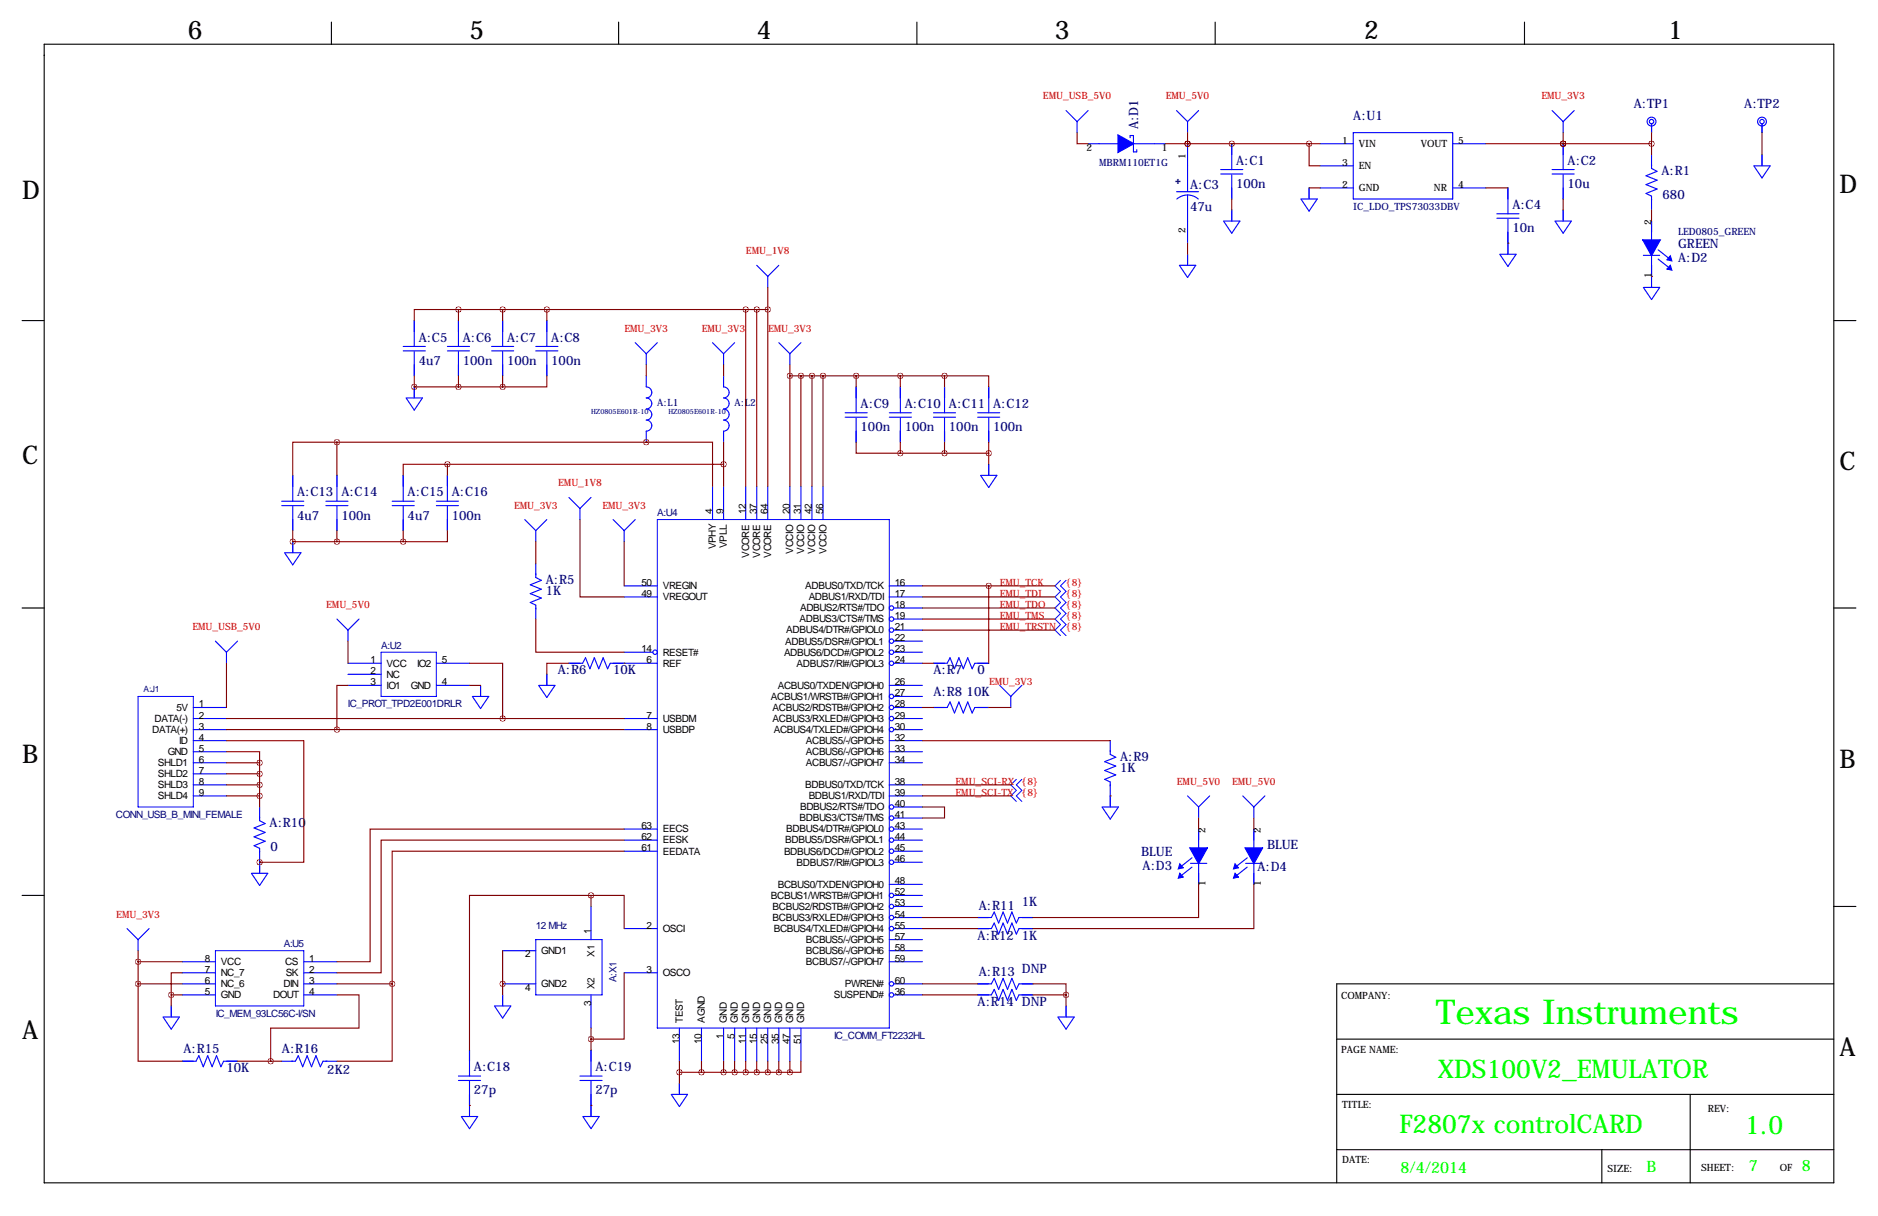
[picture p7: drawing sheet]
<svg xmlns="http://www.w3.org/2000/svg" width="432mm" height="279mm" viewBox="0 0 432 279" stroke-linecap="round" stroke-linejoin="round" font-family="sans-serif">
<g fill="none" stroke="#000" stroke-width=".25">
<path d="M10.2 10.2h411.4v261.6h-411.4zM76.2 5.1v5.1M142.2 5.1v5.1M210.8 5.1v5.1M279.4 5.1v5.1M350.5 5.1v5.1M5.1 73.7h5.1M421.6 73.7h5.1M5.1 139.7h5.1M421.6 139.7h5.1M5.1 205.7h5.1M421.6 208.3h.1"/>
<path d="M421.6 208.3h5.1M307.3 238.8h114.3M421.6 226.1h-114.3v45.7M307.3 251.5h114.3M388.6 251.5v20.3M307.3 264.2h114.3M368.3 264.2v7.6"/>
</g>
<g fill="none" stroke="#00f" stroke-width=".23">
<path d="M405.1 35.6v2.5M273 58.4v2.6M283.2 48.3v2.5M301 43.2v2.5M346.7 55.9v2.5M359.4 48.3v2.5M379.7 63.5v2.5M95.2 88.9v2.5M151.1 119.4h53.4v116.8h-53.4zM227.3 106.7v2.5M67.3 124.5v2.5M243.8 133.3l-1.2 1.3 1.2 1.3-1.2 1.3 1.2 1.2-1.2 1.3 1.2 1.3-1.2 1.2 1.2 1.3-1.2 1.3 1.2 1.2"/>
<path d="M245.1 133.3l-1.3 1.3 1.3 1.3-1.3 1.3 1.3 1.2-1.3 1.3 1.3 1.3-1.3 1.2 1.3 1.3-1.3 1.3 1.3 1.2M87.6 149.9h12.7v10.1h-12.7zM110.5 157.5v2.5M125.7 154.9v2.6M31.7 160h12.7v25.4h-12.7zM233.7 179.1l-1.3 1.2 1.3 1.3-1.3 1.3 1.3 1.2M234.9 179.1l-1.2 1.2 1.2 1.3-1.2 1.3 1.2 1.2M59.7 198.1v2.6M255.3 182.9v2.5M49.5 218.4h20.3v12.7h-20.3zM123.2 215.9h15.2v12.7h-15.2zM39.4 231.1v2.6"/>
<path d="M115.6 228.6v2.5M245.1 231.1v2.6M107.9 254v2.5M135.9 254v2.5M156.2 248.9v2.6"/>
</g>
<g fill="none" stroke="#00f" stroke-width=".25">
<path d="M245.1 25.4l2.5 2.5M247.6 27.9v2.6M250.2 33h17.8M250.2 25.4l-2.6 2.5M259.8 31.6v-.5h.8v3.8h.8v-.5M270.5 25.4l2.5 2.5M273 27.9v2.6M273 33v11M275.6 25.4l-2.6 2.5M280.7 39h5.1M280.7 40h5.1M283.2 33v6"/>
<path d="M303.5 33h7.6M303.5 38.1h7.6M311.1 30.5h22.9v15.2h-22.9zM334 33h7.6M356.9 39h5M356.9 40h5M356.9 25.4l2.5 2.5M359.4 27.9v2.6M359.4 33v6M361.9 25.4l-2.5 2.5M379.7 28.4v2.1M379.7 35.6v3.1l1.3 .7-2.5 1 2.5 1-2.5 1 2.5 1-2.5 1 1.2 .7v3.2"/>
<path d="M403.3 38.1l1.8 2.8 1.9-2.8h-3.6M405.1 28.4v2.1M405.1 35.6v2.3M270.5 44h5.1M270.6 45.7a3.8 3.8 0 0 1 4.9 0M273 44.8v11.1M273 58.4v2.4M281.3 50.8l1.9 2.8 1.9-2.8h-3.7M283.2 40.1v5.6M283.2 48.3v2.3M299.1 45.7l1.9 2.8 1.9-2.8h-3.7M301 43.2v2.4"/>
<path d="M303.5 43.2h7.6M334 43.2h7.6M344.2 49.1h5M344.2 50.1h5M344.8 58.4l1.9 2.8 1.9-2.8h-3.7M346.7 43.2v5.9M346.7 50.3v8M357.5 50.8l1.9 2.8 1.9-2.8h-3.7M359.4 40.1v5.6M359.4 48.3v2.3M377.9 58.7h3.7M379.7 50.8v15.1"/>
<path d="M381.3 59.5l2.8 2.3M381.3 57.4l2.8 2.3M92.7 79.6h5.1M95.2 73.7v5.9M102.9 79.6h5M105.4 73.7v5.9M113 79.6h5.1M115.6 73.7v5.9M123.2 79.6h5.1M125.7 73.7v5.9M146 78.7l2.6 2.6M151.1 78.7l-2.5 2.6"/>
<path d="M163.8 78.7l2.6 2.6M168.9 78.7l-2.5 2.6M174 61l2.5 2.5M176.5 63.5v2.5M179.1 78.7l2.5 2.6M179.1 61l-2.6 2.5M184.1 78.7l-2.5 2.6M271.2 61l1.8 2.8 1.9-2.8h-3.6M377.9 66l1.8 2.8 1.9-2.8h-3.6M92.7 80.6h5.1M93.4 91.4l1.8 2.8 1.9-2.8h-3.6M95.2 80.8v5.6"/>
<path d="M95.2 88.9v2.4M102.9 80.6h5M105.4 80.8v5.6M113 80.6h5.1M115.6 80.8v5.6M123.2 80.6h5.1M125.7 80.8v5.6M148.6 86.4v2.5a1.27 1.27 0 0 1 1.3 1.3 1.27 1.27 0 0 1-1.3 1.2 1.27 1.27 0 0 1 1.3 1.3 1.27 1.27 0 0 1-1.3 1.3 1.27 1.27 0 0 1 1.3 1.2 1.27 1.27 0 0 1-1.3 1.3 1.27 1.27 0 0 1 1.3 1.3 1.27 1.27 0 0 1-1.3 1.3v2.5M148.6 81.3v2.5M166.4 86.4v2.5a1.27 1.27 0 0 1 1.2 1.3 1.27 1.27 0 0 1-1.2 1.2 1.27 1.27 0 0 1 1.2 1.3 1.27 1.27 0 0 1-1.2 1.3 1.27 1.27 0 0 1 1.2 1.3 1.27 1.27 0 0 1-1.2 1.2 1.27 1.27 0 0 1 1.2 1.3 1.27 1.27 0 0 1-1.2 1.3v2.5M166.4 81.3v2.5M181.6 81.3v2.5"/>
<path d="M194.3 94.8h5.1M194.3 95.9h5.1M196.8 88.9v5.9M196.8 96v5.6M204.5 94.8h5M204.5 95.9h5M207 88.9v5.9M207 96v5.6M214.6 94.8h5.1M214.6 95.9h5.1M217.2 88.9v5.9M217.2 96v5.6"/>
<path d="M224.8 94.8h5.1M224.8 95.9h5.1M227.3 88.9v5.9M227.3 96v5.6M64.8 115.2h5M64.8 116.2h5M67.3 109.2v6M67.3 116.3v5.6M74.9 115.2h5.1M74.9 116.2h5.1M77.5 109.2v6M77.5 116.3v5.6"/>
<path d="M90.2 115.2h5M90.2 116.2h5M92.7 109.2v6M92.7 116.3v5.6M100.3 115.2h5.1M100.3 116.2h5.1M102.9 109.2v6M102.9 116.3v5.6M120.6 119.4l2.6 2.5M125.7 119.4l-2.5 2.5M130.8 114.3l2.5 2.5M133.3 116.8v2.6"/>
<path d="M135.9 114.3l-2.6 2.5M141 119.4l2.5 2.5M146 119.4l-2.5 2.5M163.8 111.8v7.6M166.4 111.8v7.6M171.4 111.8v7.6M174 111.8v7.6M176.5 111.8v7.6M181.6 111.8v7.6M184.1 111.8v7.6M186.7 111.8v7.6M189.2 111.8v7.6"/>
<path d="M225.5 109.2l1.8 2.8 1.9-2.8h-3.6M227.3 106.7v2.4M65.4 127l1.9 2.8 1.9-2.8h-3.7M67.3 124.5v2.3M123.2 129.5v3.2l1.3 .6-2.6 1.1 2.6 1-2.6 1 2.6 1-2.6 1 1.3 .6v3.2M123.2 121.9v2.6M143.5 134.6h7.6M143.5 137.2h7.6M143.5 121.9v2.6M204.5 134.6h7.6M204.5 137.2h7.6M205.5 139.7h6.6"/>
<path d="M49.5 147.3l2.6 2.6M52.1 149.9v2.5M54.6 147.3l-2.5 2.6M77.5 142.2l2.5 2.6M80 152.4h7.6M80 157.5h7.6M80 154.9h7.6M80 144.8v2.5M82.5 142.2l-2.5 2.6M100.3 152.4h7.6M100.3 157.5h7.6M110.5 157.5v2.4"/>
<path d="M123.9 157.5l1.8 2.8 1.9-2.8h-3.6M125.7 154.9v2.4M130.8 152.4h3.2l.6-1.3 1 2.6 1.1-2.6 1 2.6 1-2.6 1 2.6 .6-1.3h10.8M143.5 149.9h6.6M204.5 157.5h7.6M205.5 149.9h6.6M205.5 142.2h6.6M205.5 144.8h6.6M205.5 147.3h6.6M205.5 152.4h6.6M214.6 152.4h3.2l.6-1.3 1.1 2.6 1-2.6 1 2.6 1-2.6 1 2.6 .6-1.3h3.2M229.9 157.5l2.5 2.5"/>
<path d="M234.9 157.5l-2.5 2.5M44.4 165.1h7.7M44.4 167.6h7.7M44.4 162.6h7.7M44.4 170.2h7.7M44.4 172.7h7.7M44.4 175.3h7.7M44.4 177.8h7.7M108.6 160l1.9 2.8 1.9-2.8h-3.7M143.5 165.1h7.6M143.5 167.6h7.6M204.5 170.2h7.6"/>
<path d="M204.5 172.7h7.6M204.5 175.3h7.6M205.5 165.1h6.6M205.5 167.6h6.6M205.5 160h6.6M205.5 162.6h6.6M214.6 162.6h3.2l.6-1.3 1.1 2.5 1-2.5 1 2.5 1-2.5 1 2.5 .6-1.2h3.2M232.4 160v2.6M255.3 170.2v3.1l1.2 .7-2.5 1 2.5 1-2.5 1 2.5 1.1-2.5 1 1.3 .6v5.6M44.4 180.3h7.7M44.4 182.9h7.7M59.7 185.4v3.2l1.3 .6-2.6 1 2.6 1.1-2.6 1 2.6 1-2.6 1 1.3 .6v5.6"/>
<path d="M143.5 190.5h7.6M143.5 193h7.6M143.5 195.6h7.6M204.5 180.3h7.6M204.5 182.9h7.6M205.5 190.5h6.6M205.5 193h6.6M205.5 195.6h6.6M205.5 185.4h6.6M205.5 188h6.6M205.5 198.1h6.6M253.4 185.4l1.9 2.8 1.8-2.8h-3.6"/>
<path d="M273 182.9l2.6 2.5M273.7 198.4h3.8M274.1 199.2l-2.9 2.3M274.1 197.1l-2.9 2.3M275.6 185.4v2.6M275.6 190.5v12.7M278.1 182.9l-2.5 2.5M285.8 182.9l2.5 2.5M286.4 198.4h3.8M286.8 199.2l-2.9 2.3M286.8 197.1l-2.9 2.3M288.3 185.4v2.6"/>
<path d="M288.3 190.5v12.7M290.8 182.9l-2.5 2.5M29.2 213.4l2.5 2.5M31.7 215.9v2.5M34.3 213.4l-2.6 2.5M57.8 200.7l1.9 2.8 1.9-2.8h-3.7M115.6 218.4h7.6M135.9 208.3v7.6M143.5 213.4h7.6M204.5 203.2h7.6M204.5 215.9h7.6M204.5 218.4h7.6"/>
<path d="M205.5 213.4h6.6M205.5 205.7h6.6M205.5 208.3h6.6M205.5 210.8h6.6M224.8 213.4h3.1l.7-1.3 1 2.5 1-2.5 1 2.5 1.1-2.5 1 2.5 .6-1.2h3.2M224.8 210.8h3.1l.7-1.3 1 2.6 1-2.6 1 2.6 1.1-2.6 1 2.6 .6-1.3h3.2M37.5 233.7l1.9 2.8 1.8-2.8h-3.6M39.4 231.1v2.4M41.9 228.6h7.6M41.9 223.5h7.6M41.9 226.1h7.6M41.9 221h7.6"/>
<path d="M69.8 228.6h7.7M69.8 223.5h7.7M69.8 226.1h7.7M69.8 221h7.7M113.7 231.1l1.9 2.8 1.8-2.8h-3.6M115.6 226.1h7.6M115.6 228.6v2.4M135.9 228.6v7.6M143.5 223.5h7.6M156.2 236.2v7.6M161.3 236.2v7.6M166.4 236.2v7.6"/>
<path d="M168.9 236.2v7.6M171.4 236.2v7.6M174 236.2v7.6M176.5 236.2v7.6M179.1 236.2v7.6M181.6 236.2v7.6M184.1 236.2v7.6M204.5 221h7.6M205.5 228.6h6.6M205.5 226.1h6.6M224.8 228.6h3.1l.7-1.3 1 2.6 1-2.6 1 2.6 1.1-2.6 1 2.6 .6-1.3h3.2M224.8 226.1h3.1l.7-1.3 1 2.5 1-2.5 1 2.5 1.1-2.5 1 2.5 .6-1.2h3.2"/>
<path d="M243.2 233.7l1.9 2.8 1.9-2.8h-3.7M245.1 231.1v2.4M41.9 243.8h3.2l.6-1.2 1 2.5 1.1-2.5 1 2.5 1-2.5 1 2.5 .6-1.3h3.2M64.8 243.8h3.1l.7-1.2 1 2.5 1-2.5 1 2.5 1-2.5 1.1 2.5 .6-1.3h3.2M105.4 247.2h5.1M105.4 248.3h5.1M106.1 256.5l1.8 2.8 1.9-2.8h-3.6M107.9 241.3v5.9M107.9 248.4v8M133.3 247.2h5.1M133.3 248.3h5.1M134 256.5l1.9 2.8 1.9-2.8h-3.7"/>
<path d="M135.9 241.3v5.9M135.9 248.4v8M154.3 251.5l1.9 2.8 1.9-2.8h-3.7M156.2 248.9v2.4"/>
<circle cx="379.7" cy="27.9" r=".51"/>
<circle cx="379.7" cy="27.9" r="1.02"/>
<circle cx="405.1" cy="27.9" r=".51"/>
<circle cx="405.1" cy="27.9" r="1.02"/>
<circle cx="205" cy="139.7" r=".51"/>
<circle cx="150.6" cy="149.9" r=".51"/>
<circle cx="205" cy="152.4" r=".51"/>
<circle cx="205" cy="142.2" r=".51"/>
<circle cx="205" cy="147.3" r=".51"/>
<circle cx="205" cy="144.8" r=".51"/>
<circle cx="205" cy="149.9" r=".51"/>
<circle cx="205" cy="165.1" r=".51"/>
<circle cx="205" cy="162.6" r=".51"/>
<circle cx="205" cy="160" r=".51"/>
<circle cx="205" cy="167.6" r=".51"/>
<circle cx="205" cy="190.5" r=".51"/>
<circle cx="205" cy="188" r=".51"/>
<circle cx="205" cy="185.4" r=".51"/>
<circle cx="205" cy="193" r=".51"/>
<circle cx="205" cy="195.6" r=".51"/>
<circle cx="205" cy="198.1" r=".51"/>
<circle cx="205" cy="213.4" r=".51"/>
<circle cx="205" cy="205.7" r=".51"/>
<circle cx="205" cy="208.3" r=".51"/>
<circle cx="205" cy="210.8" r=".51"/>
<circle cx="205" cy="226.1" r=".51"/>
<circle cx="205" cy="228.6" r=".51"/>
</g>
<g fill="#00f" stroke="#00f" stroke-width=".25">
<path d="M284 198.5l.7 .9-1.1 .2z"/>
<path d="M284 200.7l.7 .8-1.1 .3z"/>
<path d="M286.3 194.8h4l-2 3.7z"/>
<path d="M271.3 198.5l.7 .9-1.1 .2z"/>
<path d="M271.3 200.7l.7 .8-1.1 .3z"/>
<path d="M273.6 194.8h4l-2 3.7z"/>
<path d="M384 58.8l.4 1.1-1.1-.2z"/>
<path d="M384 61l.4 1.1-1.1-.3z"/>
<path d="M377.7 55.1h4.1l-2.1 3.7z"/>
<path d="M257 31l3.7 2-3.7 2.1z"/>
</g>
<g fill="none" stroke="#800000" stroke-width=".25">
<path d="M247.6 30.5v2.5h2.6M268 33h35.5M273 33h.1M273 30.5v2.5M283.2 33h.1M301 33v5.1h2.5M341.6 33h38.1M359.4 33h.1M359.4 30.5v2.5M379.7 30.5v5.1M405.1 30.5v5.1M273 55.9v2.5"/>
<path d="M283.2 45.7v2.6M301 43.2h2.5M341.6 43.2h5.1M346.7 55.9h.1M359.4 45.7v2.6M379.7 48.3v2.5M105.4 71.1h-10.2v2.6M105.4 71.1v2.6M105.4 71.1h71.1M115.6 71.1v2.6M125.7 71.1v2.6M171.4 71.1v40.7"/>
<path d="M174 71.1v40.7M176.5 66v45.8M379.7 63.5h.1M95.2 88.9h.1M95.2 86.4v2.5M95.2 88.9h20.4M105.4 86.4v2.5M115.6 86.4v2.5M125.7 86.4v2.5h-10.1M148.6 83.8v2.6M166.4 83.8v2.6M181.6 86.4h35.6"/>
<path d="M181.6 83.8v28M184.1 86.4v25.4M186.7 86.4v25.4M189.2 86.4v25.4M196.8 86.4v2.5M207 86.4v2.5M217.2 86.4h10.1v2.5M217.2 86.4v2.5M77.5 101.6h-10.2v7.6M77.5 101.6v7.6M77.5 101.6h71.1M102.9 106.7h-10.2v2.5"/>
<path d="M102.9 106.7v2.5M102.9 106.7h63.5M133.3 119.4v17.8h10.2M148.6 101.6h15.2v10.2M148.6 101.6h.1M166.4 101.6v10.2M196.8 101.6v2.5h10.2M207 104.1h20.3M207 101.6v2.5M217.2 101.6v2.5M227.3 101.6v5.1M67.3 124.5h.1"/>
<path d="M67.3 121.9v2.6M67.3 124.5h25.4M77.5 121.9v2.6M92.7 121.9v2.6M102.9 121.9v2.6h-10.2M123.2 124.5v5M143.5 124.5v10.1M212.1 134.6h30.5M212.1 137.2h30.5M212.1 139.7h30.5M227.3 134.6v17.8M52.1 152.4v10.2"/>
<path d="M80 157.5h-2.5v10.1M80 147.3v5.1M107.9 152.4h7.7v12.7M107.9 157.5h2.6M123.2 142.2v7.7h20.3M130.8 152.4h-5.1v2.5M143.5 152.4h.1M212.1 142.2h30.5M212.1 144.8h30.5M212.1 152.4h2.5M52.1 170.2h17.7v27.9h-10.1M52.1 172.7h7.6v2.6"/>
<path d="M52.1 165.1h91.4M52.1 167.6h91.4M52.1 175.3h7.6M52.1 177.8h7.6M59.7 175.3v10.1M212.1 162.6h2.5M212.1 170.2h43.2M227.3 162.6h5.1M52.1 180.3h7.6M52.1 182.9h7.6M59.7 198.1h.1M143.5 190.5h-58.4v30.5h-7.6"/>
<path d="M143.5 193h-55.9v30.5h-10.1M143.5 195.6h-53.3v30.5M212.1 185.4h5.1v2.6h-5.1M212.1 180.3h20.3M212.1 182.9h20.3M255.3 182.9h.1M275.6 188v2.5M288.3 188v2.5M31.7 218.4v7.7M115.6 218.4v10.2M135.9 205.7h-28v35.6M135.9 205.7h7.6v7.7"/>
<path d="M135.9 205.7v2.6M212.1 210.8h12.7M212.1 213.4h12.7M275.6 203.2v7.6h-38.1M288.3 203.2v10.2h-50.8M31.7 226.1v17.7h10.2M31.7 226.1h10.2M31.7 221h10.2M39.4 228.6h2.5M39.4 228.6v2.5M41.9 223.5h-2.5v5.1M77.5 228.6h5v7.6h-20.3v7.6"/>
<path d="M77.5 226.1h12.7M90.2 226.1v17.7h-12.7M115.6 226.1h.1M135.9 236.2v5.1M143.5 223.5v15.3h-7.6M212.1 226.1h12.7M212.1 228.6h12.7M237.5 226.1h7.6v2.5M237.5 228.6h7.6M245.1 228.6v2.5M54.6 243.8h10.2M107.9 254h.1"/>
<path d="M135.9 254h.1M156.2 243.8v5.1M156.2 246.4h25.4M161.3 243.8v2.6M166.4 243.8v2.6M168.9 243.8v2.6M171.4 243.8v2.6M174 243.8v2.6M176.5 243.8v2.6M179.1 243.8v2.6M181.6 243.8v2.6M184.1 243.8v2.6h-2.5"/>
</g>
<path d="M227.3 134.6a.05 .05 0 0 0 .1 0 .05 .05 0 0 0-.1 0zM227.3 104.1a.05 .05 0 0 0 .1 0 .05 .05 0 0 0-.1 0zM217.1 104.1a.05 .05 0 0 0 .1 0 .05 .05 0 0 0-.1 0zM207 104.1a.05 .05 0 0 0 .1 0 .05 .05 0 0 0-.1 0zM184.1 86.4a.05 .05 0 0 0 .1 0 .05 .05 0 0 0-.1 0zM196.8 86.4a.05 .05 0 0 0 .1 0 .05 .05 0 0 0-.1 0zM207 86.4a.05 .05 0 0 0 .1 0 .05 .05 0 0 0-.1 0zM217.1 86.4a.05 .05 0 0 0 .1 0 .05 .05 0 0 0-.1 0zM189.2 86.4a.05 .05 0 0 0 .1 0 .05 .05 0 0 0-.1 0zM186.6 86.4a.05 .05 0 0 0 .1 0 .05 .05 0 0 0-.1 0zM181.6 86.4a.05 .05 0 0 0 .1 0 .05 .05 0 0 0-.1 0zM59.6 198.1a.05 .05 0 0 0 .1 0 .05 .05 0 0 0-.1 0zM59.6 175.3a.05 .05 0 0 0 .1 0 .05 .05 0 0 0-.1 0zM59.6 177.8a.05 .05 0 0 0 .1 0 .05 .05 0 0 0-.1 0zM59.6 180.3a.05 .05 0 0 0 .1 0 .05 .05 0 0 0-.1 0zM59.6 182.9a.05 .05 0 0 0 .1 0 .05 .05 0 0 0-.1 0zM245.1 228.6a.05 .05 0 0 0 .1 0 .05 .05 0 0 0-.1 0zM31.7 221a.05 .05 0 0 0 .1 0 .05 .05 0 0 0-.1 0zM31.7 226.1a.05 .05 0 0 0 .1 0 .05 .05 0 0 0-.1 0zM90.1 226.1a.05 .05 0 0 0 .1 0 .05 .05 0 0 0-.1 0zM115.5 226.1a.05 .05 0 0 0 .1 0 .05 .05 0 0 0-.1 0zM135.8 238.8a.05 .05 0 0 0 .1 0 .05 .05 0 0 0-.1 0zM135.8 205.7a.05 .05 0 0 0 .1 0 .05 .05 0 0 0-.1 0zM156.2 246.4a.05 .05 0 0 0 .1 0 .05 .05 0 0 0-.1 0zM161.2 246.4a.05 .05 0 0 0 .1 0 .05 .05 0 0 0-.1 0zM166.3 246.4a.05 .05 0 0 0 .1 0 .05 .05 0 0 0-.1 0zM168.9 246.4a.05 .05 0 0 0 .1 0 .05 .05 0 0 0-.1 0zM173.9 246.4a.05 .05 0 0 0 .1 0 .05 .05 0 0 0-.1 0zM171.4 246.4a.05 .05 0 0 0 .1 0 .05 .05 0 0 0-.1 0zM176.5 246.4a.05 .05 0 0 0 .1 0 .05 .05 0 0 0-.1 0zM179 246.4a.05 .05 0 0 0 .1 0 .05 .05 0 0 0-.1 0zM181.6 246.4a.05 .05 0 0 0 .1 0 .05 .05 0 0 0-.1 0zM67.3 124.5a.05 .05 0 0 0 .1 0 .05 .05 0 0 0-.1 0zM92.7 124.5a.05 .05 0 0 0 .1 0 .05 .05 0 0 0-.1 0zM77.4 124.5a.05 .05 0 0 0 .1 0 .05 .05 0 0 0-.1 0zM148.5 101.6a.05 .05 0 0 0 .1 0 .05 .05 0 0 0-.1 0zM77.4 101.6a.05 .05 0 0 0 .1 0 .05 .05 0 0 0-.1 0zM102.8 106.7a.05 .05 0 0 0 .1 0 .05 .05 0 0 0-.1 0zM166.3 106.7a.05 .05 0 0 0 .1 0 .05 .05 0 0 0-.1 0zM105.4 71.1a.05 .05 0 0 0 .1 0 .05 .05 0 0 0-.1 0zM115.5 71.1a.05 .05 0 0 0 .1 0 .05 .05 0 0 0-.1 0zM125.7 71.1a.05 .05 0 0 0 .1 0 .05 .05 0 0 0-.1 0zM95.2 88.9a.05 .05 0 0 0 .1 0 .05 .05 0 0 0-.1 0zM115.5 88.9a.05 .05 0 0 0 .1 0 .05 .05 0 0 0-.1 0zM105.4 88.9a.05 .05 0 0 0 .1 0 .05 .05 0 0 0-.1 0zM359.4 33a.05 .05 0 0 0 .1 0 .05 .05 0 0 0-.1 0zM171.4 71.1a.05 .05 0 0 0 .1 0 .05 .05 0 0 0-.1 0zM173.9 71.1a.05 .05 0 0 0 .1 0 .05 .05 0 0 0-.1 0zM176.5 71.1a.05 .05 0 0 0 .1 0 .05 .05 0 0 0-.1 0zM359.4 33a.05 .05 0 0 0 .1 0 .05 .05 0 0 0-.1 0zM379.7 33a.05 .05 0 0 0 .1 0 .05 .05 0 0 0-.1 0zM283.2 33a.05 .05 0 0 0 .1 0 .05 .05 0 0 0-.1 0zM300.9 33a.05 .05 0 0 0 .1 0 .05 .05 0 0 0-.1 0zM273 33a.05 .05 0 0 0 .1 0 .05 .05 0 0 0-.1 0zM273 33a.05 .05 0 0 0 .1 0 .05 .05 0 0 0-.1 0zM77.4 167.6a.05 .05 0 0 0 .1 0 .05 .05 0 0 0-.1 0zM115.5 165.1a.05 .05 0 0 0 .1 0 .05 .05 0 0 0-.1 0zM39.3 228.6a.05 .05 0 0 0 .1 0 .05 .05 0 0 0-.1 0zM62.2 243.8a.05 .05 0 0 0 .1 0 .05 .05 0 0 0-.1 0z" fill="#800000" stroke="#800000" stroke-width="1.3"/>
<text font-size="7.9" fill="#0f0" x="330.2" y="235.2">Texas Instruments</text>
<g font-size="5.9">
<text x="43.2" y="8.9">6</text>
<text x="107.9" y="8.9">5</text>
<text x="174" y="8.9">4</text>
<text x="242.6" y="8.9">3</text>
<text x="313.7" y="8.9">2</text>
<text x="383.5" y="8.9">1</text>
<text x="5.1" y="45.7">D</text>
<text x="422.9" y="44.4">D</text>
<text x="5.1" y="106.7">C</text>
<text x="422.9" y="107.9">C</text>
<text x="5.1" y="175.3">B</text>
<text x="422.9" y="176.5">B</text>
<text x="5.1" y="238.8">A</text>
<text x="422.9" y="242.6">A</text>
</g>
<g font-size="5.9" fill="#0f0">
<text x="330.6" y="247.7">XDS100V2_EMULATOR</text>
<text x="321.7" y="260.4">F2807x controlCARD</text>
<text x="401.2" y="260.6">1.0</text>
</g>
<g font-size="3.6" fill="#0f0">
<text x="322" y="269.5">8/4/2014</text>
<text x="378.6" y="269.2">B</text>
<text x="402.1" y="269">7</text>
<text x="414.3" y="269">8</text>
</g>
<g font-size="3" fill="#000080">
<text x="261.7" y="29.7" transform="rotate(-90 261.7 29.7)">A:D1</text>
<text x="311.1" y="27.7">A:U1</text>
<text x="375.7" y="24.9">A:TP1</text>
<text x="401.1" y="24.9">A:TP2</text>
<text x="284.2" y="37.8">A:C1</text>
<text x="360.4" y="37.8">A:C2</text>
<text x="382" y="40.1">A:R1</text>
<text x="273.7" y="43.3">A:C3</text>
<text x="284.2" y="43.2">100n</text>
<text x="360.4" y="43.2">10u</text>
<text x="382.3" y="45.7">680</text>
<text x="273.7" y="48.5">47u</text>
<text x="347.7" y="48">A:C4</text>
<text x="347.7" y="53.3">10n</text>
<text x="385.8" y="56.9">GREEN</text>
<text x="385.8" y="60.2">A:D2</text>
<text x="96.3" y="78.5">A:C5</text>
<text x="96.3" y="83.8">4u7</text>
<text x="106.4" y="78.5">A:C6</text>
<text x="106.4" y="83.8">100n</text>
<text x="116.6" y="78.5">A:C7</text>
<text x="116.6" y="83.8">100n</text>
<text x="126.7" y="78.5">A:C8</text>
<text x="126.7" y="83.8">100n</text>
<text x="197.9" y="93.7">A:C9</text>
<text x="208" y="93.7">A:C10</text>
<text x="218.2" y="93.7">A:C11</text>
<text x="228.3" y="93.7">A:C12</text>
<text x="197.9" y="99.1">100n</text>
<text x="208" y="99.1">100n</text>
<text x="218.2" y="99.1">100n</text>
<text x="228.3" y="99.1">100n</text>
<text x="68.3" y="114">A:C13</text>
<text x="68.3" y="119.4">4u7</text>
<text x="78.5" y="114">A:C14</text>
<text x="78.5" y="119.4">100n</text>
<text x="93.7" y="114">A:C15</text>
<text x="93.7" y="119.4">4u7</text>
<text x="103.9" y="114">A:C16</text>
<text x="103.9" y="119.4">100n</text>
<text x="125.5" y="134.1">A:R5</text>
<text x="125.5" y="136.7">1K</text>
<text x="128.3" y="154.9">A:R6</text>
<text x="141" y="154.9">10K</text>
<text x="214.6" y="154.9">A:R7</text>
<text x="224.8" y="154.9">0</text>
<text x="214.6" y="160">A:R8</text>
<text x="222.2" y="160">10K</text>
<text x="257.6" y="174.8">A:R9</text>
<text x="257.6" y="177.3">1K</text>
<text x="62" y="190">A:R10</text>
<text x="62.2" y="195.6">0</text>
<text x="262.4" y="196.6">BLUE</text>
<text x="291.3" y="195.1">BLUE</text>
<text x="262.7" y="199.9">A:D3</text>
<text x="289.1" y="200.2">A:D4</text>
<text x="225" y="209">A:R11</text>
<text x="234.9" y="208.3">1K</text>
<text x="224.8" y="215.9">A:R12</text>
<text x="234.9" y="215.9">1K</text>
<text x="225" y="224.3">A:R13</text>
<text x="234.9" y="223.5">DNP</text>
<text x="224.8" y="231.1">A:R14 DNP</text>
<text x="42.2" y="242.1">A:R15</text>
<text x="64.8" y="241.9">A:R16</text>
<text x="52.1" y="246.4">10K</text>
<text x="75.3" y="246.7">2K2</text>
<text x="109" y="246.1">A:C18</text>
<text x="109" y="251.5">27p</text>
<text x="136.9" y="246.1">A:C19</text>
<text x="136.9" y="251.5">27p</text>
</g>
<g font-size="2.3" fill="#f00">
<text x="239.8" y="22.9">EMU_USB_5V0</text>
<text x="268" y="22.9">EMU_5V0</text>
<text x="354.4" y="22.9">EMU_3V3</text>
<text x="171.5" y="58.4">EMU_1V8</text>
<text x="143.6" y="76.2">EMU_3V3</text>
<text x="161.4" y="76.2">EMU_3V3</text>
<text x="176.6" y="76.2">EMU_3V3</text>
<text x="128.3" y="111.8">EMU_1V8</text>
<text x="118.2" y="116.8">EMU_3V3</text>
<text x="138.5" y="116.8">EMU_3V3</text>
<text x="229.9" y="134.6">EMU_TCK</text>
<text x="229.9" y="137.2">EMU_TDI</text>
<text x="245.1" y="134.6">{8}</text>
<text x="245.1" y="137.2">{8}</text>
<text x="75" y="139.7">EMU_5V0</text>
<text x="229.9" y="142.2">EMU_TMS</text>
<text x="229.9" y="139.7">EMU_TDO</text>
<text x="245.1" y="142.2">{8}</text>
<text x="245.1" y="139.7">{8}</text>
<text x="44.2" y="144.8">EMU_USB_5V0</text>
<text x="229.9" y="144.8">EMU_TRSTN</text>
<text x="245.1" y="144.8">{8}</text>
<text x="227.4" y="157.5">EMU_3V3</text>
<text x="219.7" y="180.3">EMU_SCI-RX</text>
<text x="219.7" y="182.9">EMU_SCI-TX</text>
<text x="234.9" y="180.3">{8}</text>
<text x="234.9" y="182.9">{8}</text>
<text x="270.6" y="180.3">EMU_5V0</text>
<text x="283.3" y="180.3">EMU_5V0</text>
<text x="26.7" y="210.8">EMU_3V3</text>
</g>
<g font-size="2.3">
<text x="249.8" y="34.6">2</text>
<text x="267.1" y="34.6">1</text>
<text x="308.6" y="33">1</text>
<text x="312.4" y="33.8">VIN</text>
<text x="326.7" y="33.8">VOUT</text>
<text x="335.3" y="33">5</text>
<text x="272.5" y="36.6" transform="rotate(-90 272.5 36.6)">1</text>
<text x="308.6" y="38.1">3</text>
<text x="312.4" y="38.9">EN</text>
<text x="308.6" y="43.2">2</text>
<text x="312.4" y="44">GND</text>
<text x="329.7" y="44">NR</text>
<text x="335.3" y="43.2">4</text>
<text x="272.5" y="53.6" transform="rotate(-90 272.5 53.6)">2</text>
<text x="379.7" y="51.7" transform="rotate(-90 379.7 51.7)">2</text>
<text x="379.7" y="63.9" transform="rotate(-90 379.7 63.9)">1</text>
<text x="163.8" y="118.1" transform="rotate(-90 163.8 118.1)">4</text>
<text x="166.4" y="118.1" transform="rotate(-90 166.4 118.1)">9</text>
<text x="171.4" y="118.1" transform="rotate(-90 171.4 118.1)">12</text>
<text x="174" y="118.1" transform="rotate(-90 174 118.1)">37</text>
<text x="176.5" y="118.1" transform="rotate(-90 176.5 118.1)">64</text>
<text x="181.6" y="118.1" transform="rotate(-90 181.6 118.1)">20</text>
<text x="184.1" y="118.1" transform="rotate(-90 184.1 118.1)">31</text>
<text x="186.7" y="118.1" transform="rotate(-90 186.7 118.1)">42</text>
<text x="189.2" y="118.1" transform="rotate(-90 189.2 118.1)">56</text>
<text x="167.1" y="125.9" transform="rotate(-90 167.1 125.9)">VPLL</text>
<text x="164.6" y="126.2" transform="rotate(-90 164.6 126.2)">VPHY</text>
<text x="172.2" y="128.2" transform="rotate(-90 172.2 128.2)">VCORE</text>
<text x="174.8" y="128.2" transform="rotate(-90 174.8 128.2)">VCORE</text>
<text x="177.3" y="128.2" transform="rotate(-90 177.3 128.2)">VCORE</text>
<text x="182.4" y="127.2" transform="rotate(-90 182.4 127.2)">VCCIO</text>
<text x="184.9" y="127.2" transform="rotate(-90 184.9 127.2)">VCCIO</text>
<text x="187.5" y="127.2" transform="rotate(-90 187.5 127.2)">VCCIO</text>
<text x="190" y="127.2" transform="rotate(-90 190 127.2)">VCCIO</text>
<text x="147.5" y="134.6">50</text>
<text x="147.5" y="137.2">49</text>
<text x="152.4" y="135.4">VREGIN</text>
<text x="152.4" y="137.9">VREGOUT</text>
<text x="185.1" y="135.4">ADBUS0/TXD/TCK</text>
<text x="185.9" y="137.9">ADBUS1/RXD/TDI</text>
<text x="205.7" y="134.6">16</text>
<text x="205.7" y="137.2">17</text>
<text x="183.8" y="143">ADBUS3/CTS#/TMS</text>
<text x="184" y="140.5">ADBUS2/RTS#/TDO</text>
<text x="205.7" y="139.7">18</text>
<text x="205.7" y="142.2">19</text>
<text x="147.5" y="149.9">14</text>
<text x="180.5" y="148.1">ADBUS5/DSR#/GPIOL1</text>
<text x="180.8" y="145.5">ADBUS4/DTR#/GPIOL0</text>
<text x="205.7" y="144.8">21</text>
<text x="205.7" y="147.3">22</text>
<text x="205.7" y="149.9">23</text>
<text x="85.2" y="152.4">1</text>
<text x="85.2" y="154.9">2</text>
<text x="88.9" y="153.2">VCC</text>
<text x="88.9" y="155.7">NC</text>
<text x="95.9" y="153.2">IO2</text>
<text x="101.6" y="152.4">5</text>
<text x="148.7" y="152.4">6</text>
<text x="152.4" y="150.6">RESET#</text>
<text x="152.4" y="153.2">REF</text>
<text x="180.3" y="150.6">ADBUS6/DCD#/GPIOL2</text>
<text x="183.2" y="153.2">ADBUS7/RI#/GPIOL3</text>
<text x="205.7" y="152.4">24</text>
<text x="85.2" y="157.5">3</text>
<text x="88.9" y="158.2">IO1</text>
<text x="94.4" y="158.2">GND</text>
<text x="101.6" y="157.5">4</text>
<text x="177.2" y="160.8">ACBUS1/WRSTB#/GPIOH1</text>
<text x="178.8" y="158.2">ACBUS0/TXDEN/GPIOH0</text>
<text x="205.7" y="157.5">26</text>
<text x="205.7" y="160">27</text>
<text x="35.5" y="165.9">DATA(-)</text>
<text x="40.5" y="163.3">5V</text>
<text x="45.7" y="162.6">1</text>
<text x="45.7" y="167.6">3</text>
<text x="45.7" y="165.1">2</text>
<text x="148.7" y="165.1">7</text>
<text x="148.7" y="167.6">8</text>
<text x="152.4" y="165.9">USBDM</text>
<text x="177.6" y="165.9">ACBUS3/RXLED#/GPIOH3</text>
<text x="177.6" y="163.3">ACBUS2/RDSTB#/GPIOH2</text>
<text x="205.7" y="165.1">29</text>
<text x="205.7" y="167.6">30</text>
<text x="205.7" y="162.6">28</text>
<text x="35" y="168.4">DATA(+)</text>
<text x="38.6" y="173.5">GND</text>
<text x="41.2" y="170.9">ID</text>
<text x="45.7" y="170.2">4</text>
<text x="45.7" y="172.7">5</text>
<text x="152.4" y="168.4">USBDP</text>
<text x="177.9" y="168.4">ACBUS4/TXLED#/GPIOH4</text>
<text x="185.3" y="170.9">ACBUS5/-/GPIOH5</text>
<text x="185.3" y="173.5">ACBUS6/-/GPIOH6</text>
<text x="205.7" y="170.2">32</text>
<text x="205.7" y="172.7">33</text>
<text x="36.3" y="176">SHLD1</text>
<text x="36.3" y="178.6">SHLD2</text>
<text x="45.7" y="175.3">6</text>
<text x="45.7" y="177.8">7</text>
<text x="185.3" y="176">ACBUS7/-/GPIOH7</text>
<text x="205.7" y="175.3">34</text>
<text x="36.3" y="181.1">SHLD3</text>
<text x="36.3" y="183.6">SHLD4</text>
<text x="45.7" y="180.3">8</text>
<text x="45.7" y="182.9">9</text>
<text x="185.1" y="181.1">BDBUS0/TXD/TCK</text>
<text x="185.9" y="183.6">BDBUS1/RXD/TDI</text>
<text x="205.7" y="180.3">38</text>
<text x="205.7" y="182.9">39</text>
<text x="205.7" y="185.4">40</text>
<text x="147.5" y="190.5">63</text>
<text x="152.4" y="191.3">EECS</text>
<text x="180.8" y="191.3">BDBUS4/DTR#/GPIOL0</text>
<text x="183.8" y="188.7">BDBUS3/CTS#/TMS</text>
<text x="184" y="186.2">BDBUS2/RTS#/TDO</text>
<text x="205.7" y="188">41</text>
<text x="205.7" y="190.5">43</text>
<text x="277.2" y="191.4" transform="rotate(-90 277.2 191.4)">2</text>
<text x="289.9" y="191.4" transform="rotate(-90 289.9 191.4)">2</text>
<text x="147.5" y="193">62</text>
<text x="147.5" y="195.6">61</text>
<text x="152.4" y="193.8">EESK</text>
<text x="152.4" y="196.3">EEDATA</text>
<text x="180.3" y="196.3">BDBUS6/DCD#/GPIOL2</text>
<text x="180.5" y="193.8">BDBUS5/DSR#/GPIOL1</text>
<text x="205.7" y="193">44</text>
<text x="205.7" y="195.6">45</text>
<text x="178.8" y="204">BCBUS0/TXDEN/GPIOH0</text>
<text x="183.2" y="198.9">BDBUS7/RI#/GPIOL3</text>
<text x="205.7" y="198.1">46</text>
<text x="205.7" y="203.2">48</text>
<text x="277.2" y="203.6" transform="rotate(-90 277.2 203.6)">1</text>
<text x="289.9" y="203.6" transform="rotate(-90 289.9 203.6)">1</text>
<text x="177.2" y="206.5">BCBUS1/WRSTB#/GPIOH1</text>
<text x="177.6" y="209">BCBUS2/RDSTB#/GPIOH2</text>
<text x="205.7" y="205.7">52</text>
<text x="205.7" y="208.3">53</text>
<text x="135.9" y="214.6" transform="rotate(-90 135.9 214.6)">1</text>
<text x="148.7" y="213.4">2</text>
<text x="152.4" y="214.1">OSCI</text>
<text x="177.6" y="211.6">BCBUS3/RXLED#/GPIOH3</text>
<text x="177.9" y="214.1">BCBUS4/TXLED#/GPIOH4</text>
<text x="205.7" y="210.8">54</text>
<text x="205.7" y="213.4">55</text>
<text x="205.7" y="215.9">57</text>
<text x="47.1" y="221">8</text>
<text x="50.8" y="221.7">VCC</text>
<text x="65.5" y="221.7">CS</text>
<text x="71.1" y="221">1</text>
<text x="120.7" y="220">2</text>
<text x="124.5" y="219.2">GND1</text>
<text x="136.7" y="219.8" transform="rotate(-90 136.7 219.8)">X1</text>
<text x="185.3" y="216.7">BCBUS5/-/GPIOH5</text>
<text x="185.3" y="219.2">BCBUS6/-/GPIOH6</text>
<text x="185.3" y="221.7">BCBUS7/-/GPIOH7</text>
<text x="205.7" y="218.4">58</text>
<text x="205.7" y="221">59</text>
<text x="47.1" y="223.5">7</text>
<text x="47.1" y="226.1">6</text>
<text x="50.8" y="224.3">NC_7</text>
<text x="50.8" y="226.8">NC_6</text>
<text x="65.2" y="226.8">DIN</text>
<text x="65.7" y="224.3">SK</text>
<text x="71.1" y="223.5">2</text>
<text x="71.1" y="226.1">3</text>
<text x="120.7" y="227.6">4</text>
<text x="124.5" y="226.8">GND2</text>
<text x="136.7" y="227.3" transform="rotate(-90 136.7 227.3)">X2</text>
<text x="148.7" y="223.5">3</text>
<text x="152.4" y="224.3">OSCO</text>
<text x="194.2" y="226.8">PWREN#</text>
<text x="205.7" y="226.1">60</text>
<text x="47.1" y="228.6">5</text>
<text x="50.8" y="229.4">GND</text>
<text x="62.8" y="229.4">DOUT</text>
<text x="71.1" y="228.6">4</text>
<text x="135.9" y="231.1" transform="rotate(-90 135.9 231.1)">3</text>
<text x="191.7" y="229.4">SUSPEND#</text>
<text x="205.7" y="228.6">36</text>
<text x="308.4" y="229.6">COMPANY:</text>
<text x="156.2" y="239.9" transform="rotate(-90 156.2 239.9)">13</text>
<text x="157" y="234.9" transform="rotate(-90 157 234.9)">TEST</text>
<text x="161.3" y="239.9" transform="rotate(-90 161.3 239.9)">10</text>
<text x="162.1" y="234.9" transform="rotate(-90 162.1 234.9)">AGND</text>
<text x="166.4" y="238.7" transform="rotate(-90 166.4 238.7)">1</text>
<text x="167.1" y="234.9" transform="rotate(-90 167.1 234.9)">GND</text>
<text x="168.9" y="238.7" transform="rotate(-90 168.9 238.7)">5</text>
<text x="169.7" y="234.9" transform="rotate(-90 169.7 234.9)">GND</text>
<text x="171.4" y="239.9" transform="rotate(-90 171.4 239.9)">11</text>
<text x="172.2" y="234.9" transform="rotate(-90 172.2 234.9)">GND</text>
<text x="174" y="239.9" transform="rotate(-90 174 239.9)">15</text>
<text x="174.8" y="234.9" transform="rotate(-90 174.8 234.9)">GND</text>
<text x="176.5" y="239.9" transform="rotate(-90 176.5 239.9)">25</text>
<text x="177.3" y="234.9" transform="rotate(-90 177.3 234.9)">GND</text>
<text x="179.1" y="239.9" transform="rotate(-90 179.1 239.9)">35</text>
<text x="179.8" y="234.9" transform="rotate(-90 179.8 234.9)">GND</text>
<text x="181.6" y="239.9" transform="rotate(-90 181.6 239.9)">47</text>
<text x="182.4" y="234.9" transform="rotate(-90 182.4 234.9)">GND</text>
<text x="184.1" y="239.9" transform="rotate(-90 184.1 239.9)">51</text>
<text x="184.9" y="234.9" transform="rotate(-90 184.9 234.9)">GND</text>
<text x="308.4" y="242.1">PAGE NAME:</text>
<text x="308.6" y="254.5">TITLE:</text>
<text x="392.7" y="255.5">REV:</text>
<text x="308.6" y="267.2">DATE:</text>
<text x="369.6" y="269.2">SIZE:</text>
<text x="391.2" y="269">SHEET:</text>
<text x="409.2" y="269">OF</text>
</g>
<g font-size="2.3" fill="#000080">
<text x="252.7" y="38.1">MBRM110ET1G</text>
<text x="270.2" y="42.2">+</text>
<text x="311.1" y="48.3">IC_LDO_TPS73033DBV</text>
<text x="385.8" y="53.9">LED0805_GREEN</text>
<text x="151.1" y="93.2">A:L1</text>
<text x="168.9" y="93.2">A:L2</text>
<text x="151.1" y="118.6">A:U4</text>
<text x="87.6" y="149.1">A:U2</text>
<text x="80" y="162.6">IC_PROT_TPD2E001DRLR</text>
<text x="26.7" y="188">CONN_USB_B_MINI_FEMALE</text>
<text x="123.2" y="213.4">12 MHz</text>
<text x="65.2" y="217.7">A:U5</text>
<text x="141.7" y="225.6" transform="rotate(-90 141.7 225.6)">A:X1</text>
<text x="49.6" y="233.7">IC_MEM_93LC56C-I/SN</text>
<text x="191.8" y="238.8">IC_COMM_FT2232HL</text>
</g>
<text font-size="2" fill="#000080" x="33" y="159">A:J1</text>
<g font-size="1.6" fill="#000080">
<text x="135.9" y="95.1">HZ0805E601R-10</text>
<text x="153.7" y="95.1">HZ0805E601R-10</text>
</g>
</svg>
